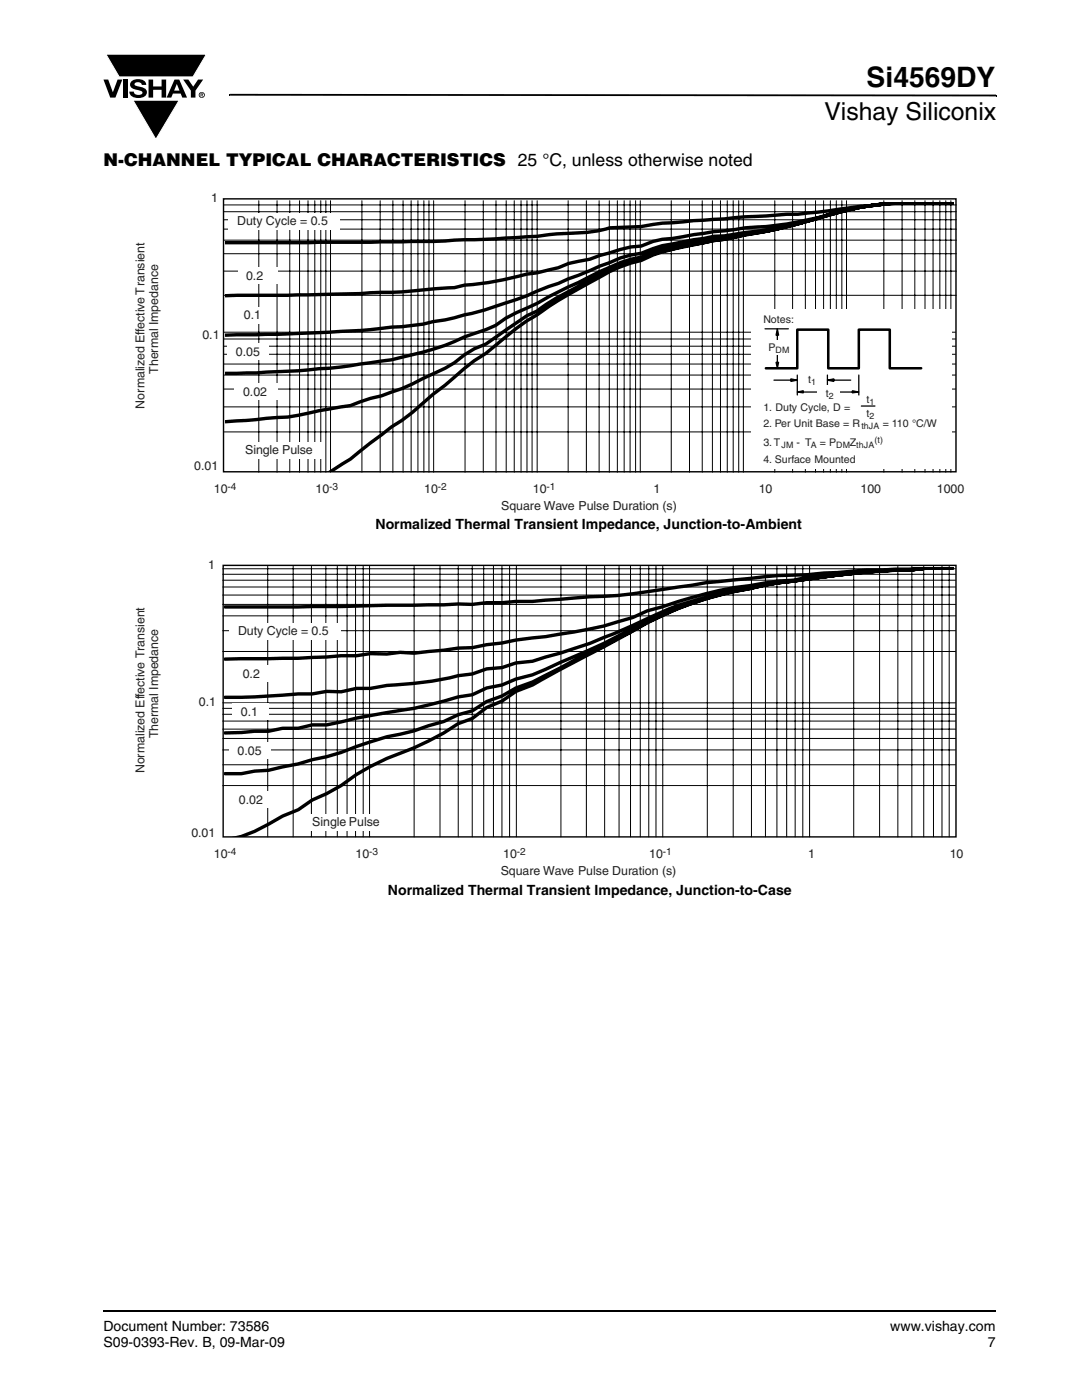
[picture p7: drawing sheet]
<svg xmlns="http://www.w3.org/2000/svg" width="216mm" height="279mm" viewBox="0 0 216 279" stroke-linecap="round" stroke-linejoin="round" font-family="sans-serif">
<path d="M20.5 261.5h.1v.4h-.1z" fill="#000"/>
<path d="M20.6 261.7h178.2" fill="none" stroke="#000" stroke-width=".36"/>
<path d="M20.6 10.7h20.7v17.3h-20.7z" fill="#fff"/>
<g fill="#000">
<path d="M20.6 15.9h1l.9 2.5 1-2.5h.9l-1.4 3.6h-1zM21.1 10.8h20.1l-2.7 4.6h-14.7zM24.6 15.9h.9v3.6h-.9zM26.3 16.2a2.1 2.1 0 0 1 2.8 .3l.1 .5h-.9a.79 .79 0 0 0-.7-.6 .79 .79 0 0 0-.8 .4l.3 .3 1 .3a1.08 1.08 0 0 1 1.2 1 1.08 1.08 0 0 1-1.1 1.1 1.73 1.73 0 0 1-2.4-1.2h.9a.96 .96 0 0 0 .8 .6 .96 .96 0 0 0 .9-.4 1.31 1.31 0 0 0-1.2-.6 1.04 1.04 0 0 1-1.1-.5 1.04 1.04 0 0 1 .2-1.2zM29.6 15.9h1v1.4h1.6v-1.4h1v3.6h-1v-1.6h-1.6v1.6h-1zM26.5 20h9.3l-4.7 7.8zM36.6 15.9h1l1 1.4 .9-1.4h1l-1.5 2.2v1.4h-.9v-1.4zM45.7 18.7h.2v.4h-.2zM45.9 18.7l152.9 .2v.3l-152.9-.1zM198.8 18.9h.1v.3h-.1z"/>
<path d="M35.3 16.8l-.6 1.3h1.1zM34.8 15.9h1l1.5 3.6h-.9l-.3-.8h-1.6l-.3 .8h-1z"/>
<path d="M40.2 18.7v.2h.2v-.2zM40 18.6l.5 .1v.1l-.1 .2 .1 .3-.3-.3v.3h-.2zM39.8 19a.46 .46 0 0 0 .9 0 .46 .46 0 0 0-.9 0zM39.7 19a.6 .6 0 0 1 1.2 0 .6 .6 0 0 1-1.2 0z"/>
</g>
<path d="M21.1 10.8h20.1l-2.7 4.6h-14.7zM26.5 20h9.3l-4.7 7.8z" fill="none" stroke="#fff" stroke-width=".2"/>
<path d="M26.7 38.1h165.7v64.2h-165.7z" fill="#fff"/>
<path d="M180.8 40.4a61.1 61.1 0 0 0-18.2 3.3l-1.2 .3a85.9 85.9 0 0 1-12.7 2.8l-4.2 1-2.1 .2-3.3 .7a61.6 61.6 0 0 0-8.8 2.2l-2.4 1.1a26.7 26.7 0 0 0-8.2 3.3l-4.3 2.4a64.1 64.1 0 0 0-8.2 5.1 48.6 48.6 0 0 0-8.3 6.1l-2 1.6a49.2 49.2 0 0 0-8.1 6.4l-2.4 1.8a46.5 46.5 0 0 1-8.3 6.5l-8.2 6.4-3.9 2.5M180.8 40.4a61.3 61.3 0 0 0-18.3 3.4l-2.6 .7a121.5 121.5 0 0 1-13.3 2.8l-10.4 1.9-4 .9-1.9 .6-2.4 1a36.5 36.5 0 0 0-11.2 4.8l-1 .5a52.2 52.2 0 0 0-8.5 5.1l-2 .9-8.3 5.7-2.2 .9-2 1.2-2 1.6-1.9 1.1-4.4 2a38.6 38.6 0 0 1-10.5 4l-4 1.4-6.2 1.1a43.5 43.5 0 0 1-10.5 1.5l-8.2 .7M180.8 40.4a61.1 61.1 0 0 0-18.2 3.3l-1.2 .3a75.6 75.6 0 0 1-12.7 2.7l-4.2 .9-2.1 .2-1.9 .4a48.4 48.4 0 0 0-11.5 2.6l-1.1 .5a28.6 28.6 0 0 0-8.2 2.9l-10.1 5-2.4 1.3a37 37 0 0 0-8.3 4.4l-2 .9a52.9 52.9 0 0 0-8.1 3.1 81.9 81.9 0 0 1-16.9 3.8 53.3 53.3 0 0 1-8.2 .9 89 89 0 0 1-10.5 .7l-2.1 .1-6.1 .1M188.6 40.4l1.6 .1M190.2 40.5h-10.3a54.1 54.1 0 0 0-16.7 3.1l-4 1.1-4.3 .9-10.4 1.5-2.1 .1-10.2 1.8-4.3 1.6-2 .3-2.1 .6-12.4 5.1-1.8 .6-4.4 1.8-4.3 1.5a52.9 52.9 0 0 1-8.2 2.3l-3.9 1-2.4 .4-2 .5-4.2 .5-2.1 .1a247.9 247.9 0 0 1-22.7 1.4l-10.4 .2M190.2 40.5h-10.3a58.2 58.2 0 0 0-12.4 1.8l-2.2 .5a65.2 65.2 0 0 1-16.6 2.7l-2.1 .3a196.3 196.3 0 0 0-16.3 2.4l-2.4 .9-2 .2-6.2 1.7-2 .7-4.2 .9-2.1 .8-4.2 1-3.2 .6a58.3 58.3 0 0 1-11.3 1.9l-2 .5-5.3 .4a92.5 92.5 0 0 1-11.5 .6l-2 .2-14.5 .3-12.4 .1M190.2 40.5a92.1 92.1 0 0 0-16.5 .6l-1.9 .1-12.6 1.6h-2.2l-8.3 .5-12.5 1a43.4 43.4 0 0 0-8.3 .9l-6.2 .3a44.2 44.2 0 0 1-11 1.2 178.1 178.1 0 0 1-18 1.1l-6.3 .4-12.5 .1-28.9 .1" fill="none" stroke="#000" stroke-width=".68"/>
<g fill="none" stroke="#000" stroke-width=".2">
<path d="M44.6 40.9h146.2M44.6 47.9h146.2M44.6 50.6h146.2M44.6 54.1h146.2M44.6 58.9h146.2M44.6 45.7h146.2M44.6 42.3h146.2M44.6 43.9h146.2M51.6 40.1v54.1M55.3 40.1v54.1M57.8 40.1v54.1M59.8 40.1v54.1"/>
<path d="M61.5 40.1v54.1M62.8 40.1v54.1M64 40.1v54.1M65 40.1v54.1M66 40.1v54.1M72.2 40.1v54.1M75.9 40.1v54.1M78.4 40.1v54.1M80.4 40.1v54.1M82 40.1v54.1M83.4 40.1v54.1M84.6 40.1v54.1"/>
<path d="M85.6 40.1v54.1M86.5 40.1v54.1M92.8 40.1v54.1M96.4 40.1v54.1M99 40.1v54.1M101 40.1v54.1M102.6 40.1v54.1M104 40.1v54.1M105.2 40.1v54.1M106.2 40.1v54.1M107.2 40.1v54.1M113.4 40.1v54.1"/>
<path d="M117 40.1v54.1M119.5 40.1v54.1M121.6 40.1v54.1M123.2 40.1v54.1M124.5 40.1v54.1M125.7 40.1v54.1M126.8 40.1v54.1M127.8 40.1v54.1M133.9 40.1v54.1M137.6 40.1v54.1M140.1 40.1v54.1M142.2 40.1v54.1"/>
<path d="M143.8 40.1v54.1M145.1 40.1v54.1M146.3 40.1v54.1M147.4 40.1v54.1M148.3 40.1v54.1M154.6 40.1v54.1M158.2 40.1v54.1M160.7 40.1v54.1M162.7 40.1v54.1M164.3 40.1v54.1M165.7 40.1v54.1M166.9 40.1v54.1"/>
<path d="M168 40.1v54.1M168.9 40.1v54.1M176.4 40.1v54.1M180 40.1v54.1M182.5 40.1v54.1M184.6 40.1v54.1M186.2 40.1v54.1M187.5 40.1v54.1M188.7 40.1v54.1M189.7 40.1v54.1M44.6 67.7h146.1M44.6 69.1h146.1"/>
<path d="M44.6 70.7h146.1M44.6 72.7h146.1M44.6 74.9h146.1M44.6 77.6h146.1M44.6 66.3h146.1M44.6 81.2h146.1M44.6 86.2h146.1"/>
</g>
<g fill="#fff">
<path d="M47.4 53.3h8v3.4h-8z"/>
<path d="M47 61.2h7.3v3.4h-7.3z"/>
<path d="M45.4 68.4h8.3v3.4h-8.3z"/>
<path d="M46.8 76.5h8.7v3.3h-8.7z"/>
<path d="M47.2 88.1h17.6v3.4h-17.6z"/>
<path d="M149.9 61.8h40.1v31.8h-40.1z"/>
</g>
<path d="M152.7 65.6h4.6M154.4 75.9h3.8M157.8 75.6l1.3 .3-1.3 .2zM159.1 78.2l1.2-.2v.4zM159.1 74.9v3.9M159.9 78.2h3.8M165.1 75.9l1.3-.3v.5zM165.1 74.9v2M166 75.9h3.8M166.7 78.2h3.7M170.1 78l1.3 .2-1.3 .2zM171.4 74.9v3.9" fill="none" stroke="#000" stroke-width=".25"/>
<path d="M157.8 75.6l1.3 .3-1.3 .2zM159.1 78.2l1.2-.2v.4zM165.1 75.9l1.3-.3v.5zM170.1 78l1.3 .2-1.3 .2z" fill="#000"/>
<g fill="#fff">
<path d="M159.6 74.2h4.5v2.9h-4.5z"/>
<path d="M163.1 76.9h4.5v2.9h-4.5z"/>
</g>
<path d="M154.9 72.3h.5l-.3 1.2zM155.1 65.6l.3 1.3h-.5z" fill="#000"/>
<path d="M154.9 72.3h.5l-.3 1.2zM155.1 65.6l.3 1.3h-.5zM155.1 66.5v6.2" fill="none" stroke="#000" stroke-width=".25"/>
<path d="M151.6 67.8h7.1v3h-7.1z" fill="#fff"/>
<path d="M152.8 73.5h6.3v-7.7h6.2v7.7h6.1v-7.7h6.1v7.7h6.3" fill="none" stroke="#000" stroke-width=".51"/>
<path d="M171.9 81h2.7" fill="none" stroke="#000" stroke-width=".25"/>
<path d="M45.6 42.4h22.2v3.4h-22.2z" fill="#fff"/>
<path d="M44.6 39.7h146.2v54.5h-146.2z" fill="none" stroke="#000" stroke-width=".28"/>
<path d="M26.7 111.4h165.6v63.7h-165.6z" fill="#fff"/>
<path d="M190.2 113.3l-5.8 .1-3 .4a157.2 157.2 0 0 0-23.1 2.2l-3 .3-5.8 1.2a67.1 67.1 0 0 0-23.3 8.5l-16.7 8.9a34.4 34.4 0 0 1-6.5 3.1l-2.8 1.9-3.1 1.3-2.9 2.2-2.8 1a59.4 59.4 0 0 1-14.2 7l-3.3 1.6-2.8 1.6-3 2.2-2.9 1.6-2.9 1.3-2.8 1.9-3.1 1.3-5.6 3-2.5 1M190.2 113.3l-5.8 .1-3 .4a156.3 156.3 0 0 0-23.1 2.2 117.4 117.4 0 0 0-17.7 3.6 69.7 69.7 0 0 0-14.4 6.3l-19.9 10.2-3.3 1.2-2.8 1.6-3.1 1.1-2.9 1.9-2.8 .7-2.8 1.4-3.1 .8-2.9 1.1-2.8 .6a64.3 64.3 0 0 0-11.7 3.7l-8.6 2.3-5.9 1.2-2.8 .2-2.6 .5h-3.3M190.2 113.3l-5.8 .1-3 .4a157.2 157.2 0 0 0-23.1 2.2 100.9 100.9 0 0 0-22.9 5.2 133.3 133.3 0 0 0-14.9 7.2l-14.2 6.3-3.3 .8-2.8 1.2-3.1 .6-2.9 1.4-2.8 .4a87.4 87.4 0 0 1-14.2 3.1l-6.1 1.1-5.9 1.4h-2.9l-2.8 .6h-3.1l-2.8 .6h-2.8l-2.6 .3-3.3 .1M190.2 113.3l-5.8 .1-3 .4a193.2 193.2 0 0 0-24.1 2.2l-1.2 .2a35.3 35.3 0 0 0-6.6 1.2 70.2 70.2 0 0 0-15.3 3.8l-6.8 3.1a117.1 117.1 0 0 1-18.5 6.8l-2.6 .9-3.3 .3-2.8 .9-3.1 .3-2.9 1-2.8 .3a70.8 70.8 0 0 1-14.2 2l-3.3 .6h-2.8l-3 .7-2.9-.1-2.9 .5h-2.8a136.7 136.7 0 0 1-14.6 .7M190.2 113.3l-5.8 .1-3 .4-5.5 .1a106 106 0 0 0-11.5 1.1l-3.3 .2-2.8 .6-3 .2-5.8 .9a81.8 81.8 0 0 0-17.4 4.2l-2.9 .8-3 1.3a95.6 95.6 0 0 1-19.9 4.1l-3.3 .4-2.8 .6-3.1 .4-2.9 .6h-2.8l-8.8 1.1-2.8-.2-2.6 .3-3.3-.1-2.8 .5h-3l-8.6 .5-14.6 .1M190.2 113.3l-17.5 .5-11.6 .9a154.7 154.7 0 0 0-17.5 1.3l-2.8 .3-8.7 1.4a96.9 96.9 0 0 1-14.4 1.4l-11.4 .9-9.2 .3-2.9 .3-2.8-.1-2.8 .2-11.4 .1-9.1 .2-23.2 .1" fill="none" stroke="#000" stroke-width=".68"/>
<g fill="none" stroke="#000" stroke-width=".2">
<path d="M44.4 113.5h146.3M44.4 114.6h146.3M44.4 118.8h146.3M44.4 115.8h146.3M44.4 117.1h146.3M53.4 112.8v54.2M58.5 112.8v54.2M62.1 112.8v54.2M65 112.8v54.2M67.3 112.8v54.2M69.3 112.8v54.2M70.9 112.8v54.2"/>
<path d="M72.5 112.8v54.2M73.7 112.8v54.2M82.6 112.8v54.2M87.8 112.8v54.2M91.4 112.8v54.2M94.2 112.8v54.2M96.5 112.8v54.2M98.5 112.8v54.2M100.2 112.8v54.2M101.7 112.8v54.2M103 112.8v54.2M111.9 112.8v54.2"/>
<path d="M117 112.8v54.2M120.6 112.8v54.2M123.5 112.8v54.2M125.8 112.8v54.2M127.8 112.8v54.2M129.5 112.8v54.2M130.9 112.8v54.2M132.2 112.8v54.2M141.1 112.8v54.2M146.3 112.8v54.2M149.9 112.8v54.2M152.7 112.8v54.2"/>
<path d="M155 112.8v54.2M157 112.8v54.2M158.7 112.8v54.2M160.2 112.8v54.2M161.5 112.8v54.2M170.3 112.8v54.2M175.5 112.8v54.2M179.2 112.8v54.2M181.9 112.8v54.2M184.3 112.8v54.2M186.3 112.8v54.2M188 112.8v54.2"/>
<path d="M189.4 112.8v54.2M44.4 120.6h146.3M44.4 122.9h146.3M44.4 125.9h146.3M44.4 130h146.3M44.4 141.4h146.3M44.4 142.6h146.3M44.4 143.9h146.3M44.4 145.5h146.3M44.4 147.4h146.3M44.4 149.7h146.3M44.4 152.6h146.3"/>
<path d="M44.4 156.8h146.3M44.4 140.3h146.3"/>
</g>
<g fill="#fff">
<path d="M46.7 132.7h8v3.4h-8z"/>
<path d="M46.4 140.3h7.3v3.4h-7.3z"/>
<path d="M45.7 148.1h8.3v3.3h-8.3z"/>
<path d="M46 157.9h8.6v3.4h-8.6z"/>
<path d="M60.6 162.4h17.7v3.4h-17.7z"/>
<path d="M45.8 124.3h22.3v3.3h-22.3z"/>
</g>
<path d="M44.5 112.8h146.3v54.2h-146.3z" fill="none" stroke="#000" stroke-width=".28"/>
<text font-size="5.6" x="172.9" y="17.4">Si4569DY</text>
<text font-size="4.9" x="164.5" y="24">Vishay Siliconix</text>
<text font-size="3.5" x="20.6" y="33">N-CHANNEL TYPICAL CHARACTERISTICS 25 °C, unless otherwise noted</text>
<g font-size="2.8">
<text x="74.9" y="105.6">Normalized Thermal Transient Impedance, Junction-to-Ambient</text>
<text x="77.4" y="178.7">Normalized Thermal Transient Impedance, Junction-to-Case</text>
<text x="20.6" y="265.6">Document Number: 73586</text>
<text x="20.6" y="268.8">S09-0393-Rev. B, 09-Mar-09</text>
<text x="177.7" y="265.6">www.vishay.com</text>
<text x="197.1" y="268.8">7</text>
</g>
<g font-size="2.5" fill="#231f20">
<text x="42.2" y="40.2">1</text>
<text x="47.3" y="45">Duty Cycle = 0.5</text>
<text x="49.1" y="55.9">0.2</text>
<text x="48.7" y="63.8">0.1</text>
<text x="40.4" y="67.6">0.1</text>
<text x="47.1" y="71">0.05</text>
<text x="31.6" y="74.6" transform="rotate(-90 31.6 74.6)">Thermal Impedance</text>
<text x="28.9" y="81.5" transform="rotate(-90 28.9 81.5)">Normalized Effective Transient</text>
<text x="48.5" y="79">0.02</text>
<text x="38.8" y="93.8">0.01</text>
<text x="48.9" y="90.7">Single Pulse</text>
<text x="42.7" y="98.5">10</text>
<text x="63" y="98.5">10</text>
<text x="84.7" y="98.5">10</text>
<text x="100" y="101.8">Square Wave Pulse Duration (s)</text>
<text x="106.3" y="98.5">10</text>
<text x="130.4" y="98.5">1</text>
<text x="151.4" y="98.5">10</text>
<text x="171.7" y="98.5">100</text>
<text x="186.9" y="98.5">1000</text>
<text x="41.6" y="113.5">1</text>
<text x="47.5" y="126.8">Duty Cycle = 0.5</text>
<text x="48.4" y="135.3">0.2</text>
<text x="39.7" y="140.9">0.1</text>
<text x="48.1" y="142.8">0.1</text>
<text x="31.6" y="147.4" transform="rotate(-90 31.6 147.4)">Thermal Impedance</text>
<text x="28.9" y="154.3" transform="rotate(-90 28.9 154.3)">Normalized Effective Transient</text>
<text x="47.4" y="150.6">0.05</text>
<text x="47.7" y="160.4">0.02</text>
<text x="38.2" y="167.1">0.01</text>
<text x="62.3" y="164.9">Single Pulse</text>
<text x="42.7" y="171.3">10</text>
<text x="70.9" y="171.3">10</text>
<text x="100.4" y="171.3">10</text>
<text x="129.5" y="171.3">10</text>
<text x="161.3" y="171.3">1</text>
<text x="189.5" y="171.3">10</text>
<text x="99.9" y="174.6">Square Wave Pulse Duration (s)</text>
</g>
<g font-size="2.1" fill="#231f20">
<text x="152.3" y="64.4">Notes:</text>
<text x="153.3" y="70.1">P</text>
<text x="161.3" y="76.5">t</text>
<text x="152.3" y="82">1. Duty Cycle, D =</text>
<text x="164.8" y="79.2">t</text>
<text x="172.9" y="80.4">t</text>
<text x="172.9" y="83.1">t</text>
<text x="152.3" y="85.3">2. Per Unit Base = R</text>
<text x="152.3" y="89">3. T</text>
<text x="158.9" y="89">- T</text>
<text x="163.6" y="89">= P</text>
<text x="169.6" y="89">Z</text>
<text x="176.1" y="85.3">= 110 °C/W</text>
<text x="152.3" y="92.4">4. Surface Mounted</text>
</g>
<g font-size="2" fill="#231f20">
<text x="45.4" y="97.8">-4</text>
<text x="65.7" y="97.8">-3</text>
<text x="87.4" y="97.8">-2</text>
<text x="109" y="97.8">-1</text>
<text x="45.4" y="170.6">-4</text>
<text x="73.7" y="170.6">-3</text>
<text x="103.1" y="170.6">-2</text>
<text x="132.2" y="170.6">-1</text>
</g>
<g font-size="1.8" fill="#231f20">
<text x="154.8" y="70.5">DM</text>
<text x="161.9" y="76.9">1</text>
<text x="165.4" y="79.6">2</text>
<text x="173.5" y="80.8">1</text>
<text x="173.5" y="83.6">2</text>
<text x="156" y="89.4">JM</text>
<text x="161.8" y="89.4">A</text>
<text x="166.9" y="89.4">DM</text>
<text x="170.9" y="89.4">thJA</text>
<text x="171.9" y="85.7">thJA</text>
<text x="174.5" y="88.4">(t)</text>
</g>
</svg>
